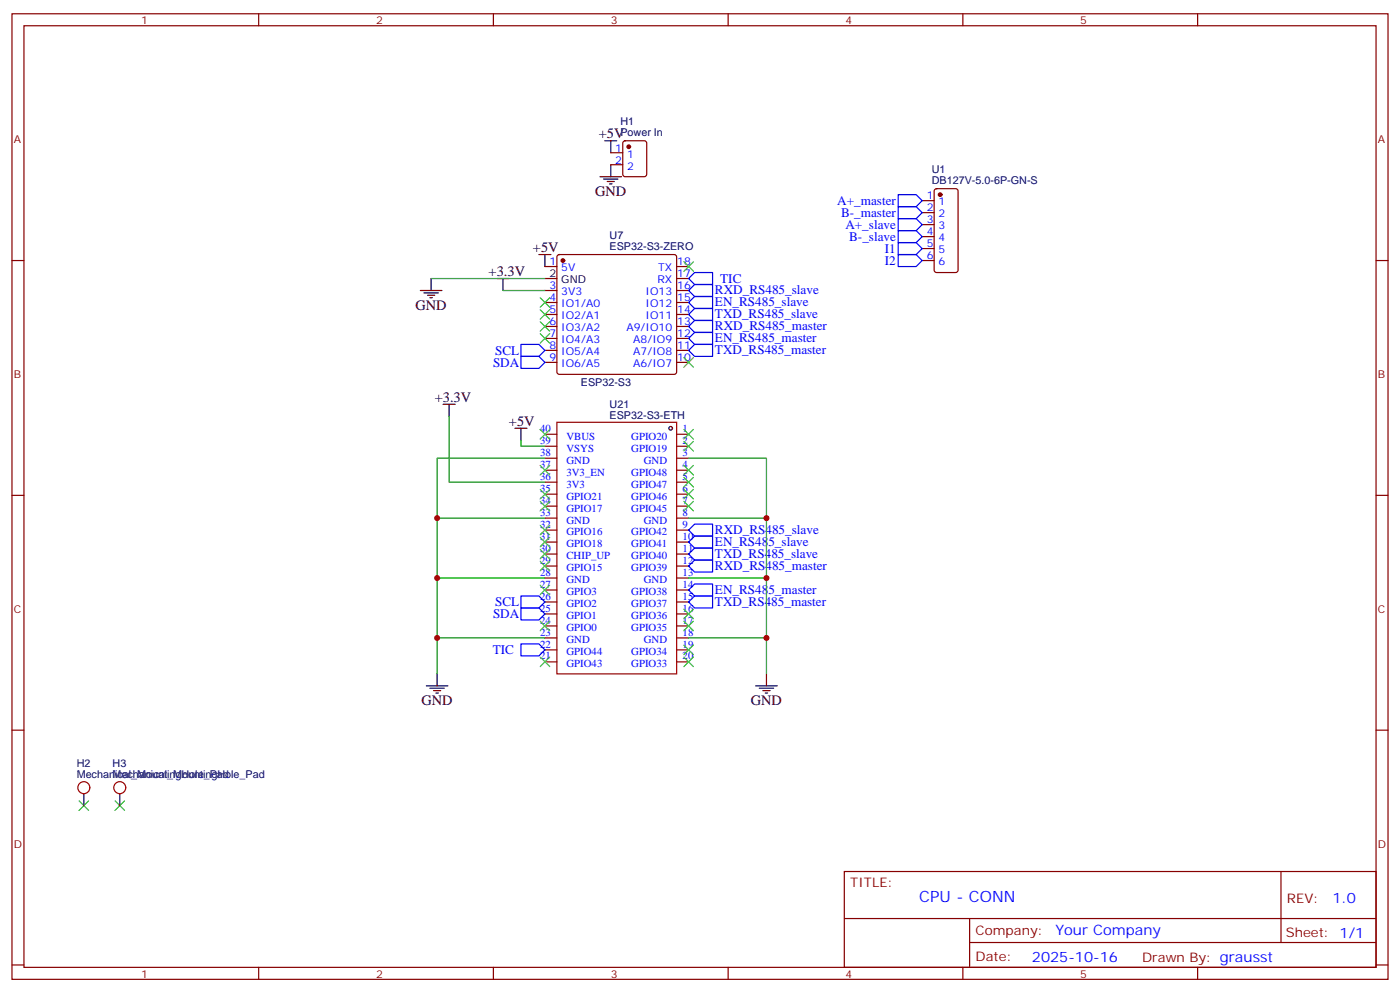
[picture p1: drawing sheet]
<svg xmlns="http://www.w3.org/2000/svg" width="412mm" height="292mm" viewBox="0 0 412 292" stroke-linecap="round" stroke-linejoin="round" font-family="sans-serif">
<g fill="none" stroke="#870000" stroke-width=".35">
<path d="M3.5 4.1h405.4v284.3h-405.4zM7.1 7.6h398.2v277.3h-398.2zM76.2 4.1v3.5M145.3 4.1v3.5M214.5 4.1v3.5M283.6 4.1v3.5M352.8 4.1v3.5M179.9 45h3.5M179.9 48.5h3.5M183.7 41.7l.4-.2h5.7l.6 .4 .1 9.4-.5 .7h-5.9l-.6-.4-.1-9.4zM271.6 59.1h3.6M275.4 55.8l.5-.2h5.6l.7 .4v23.6l-.4 .6-5.9 .1-.7-.5v-23.5z"/>
<path d="M3.5 76.7h3.6M160.5 78.5h3.5M164.3 75.2l.4-.2h33.9l.5 .2 .2 .5v33.8l-.2 .5-.5 .2h-33.9l-.5-.2-.2-.5v-33.8zM199.3 78.5h3.5M271.6 76.7h3.6M271.6 62.6h3.6M271.6 66.1h3.6M271.6 69.7h3.6M271.6 73.2h3.6M405.3 76.7h3.6M160.5 85.5h3.5M160.5 89.1h3.5"/>
<path d="M160.5 92.6h3.5M160.5 96.1h3.5M160.5 99.7h3.5M199.3 85.5h3.5M199.3 89.1h3.5M199.3 92.6h3.5M199.3 96.1h3.5M199.3 99.7h3.5M199.3 82h3.5M160.5 103.2h3.5M160.5 106.7h3.5M199.3 103.2h3.5"/>
<path d="M199.3 106.7h3.5M160.5 127.9h3.5M160.5 131.4h3.5M160.5 134.9h3.5M160.5 138.5h3.5M199.3 127.9h3.5M199.3 131.4h3.5M199.3 134.9h3.5M199.3 138.5h3.5M3.5 145.9h3.6M160.5 142h3.5M160.5 145.5h3.5"/>
<path d="M160.5 149h3.5M160.5 152.6h3.5M160.5 156.1h3.5M160.5 159.6h3.5M199.3 142h3.5M199.3 145.5h3.5M199.3 149h3.5M199.3 152.6h3.5M199.3 156.1h3.5M199.3 159.6h3.5M405.3 145.9h3.6M160.5 163.2h3.5"/>
<path d="M160.5 166.7h3.5M160.5 170.2h3.5M160.5 173.7h3.5M160.5 177.3h3.5M199.3 163.2h3.5M199.3 166.7h3.5M199.3 170.2h3.5M199.3 173.7h3.5M199.3 177.3h3.5M160.5 180.8h3.5M160.5 184.3h3.5M160.5 187.9h3.5"/>
<path d="M160.5 191.4h3.5M160.5 194.9h3.5M199.3 180.8h3.5M199.3 184.3h3.5M199.3 187.9h3.5M199.3 191.4h3.5M199.3 194.9h3.5M3.5 215h3.6M405.3 215h3.6M248.7 256.6h156.6v28.3h-156.6zM377.3 256.7v20.8M248.7 270.5h156.5"/>
<path d="M285.6 277.5h119.6M285.6 270.5v14.1M3.5 284.2h3.6M76.2 284.9v3.5M145.3 284.9v3.5M214.5 284.9v3.5M283.6 284.9v3.5M352.8 284.9v3.5M405.3 284.2h3.6"/>
</g>
<g fill="none" stroke="#3c3" stroke-width=".35">
<path d="M201.4 77.1l2.9 2.8M204.3 77.1l-2.9 2.8M159.1 87.7l2.8 2.8M159.1 91.2l2.8 2.8M159.1 94.7l2.8 2.8M159.1 98.2l2.8 2.9M161.9 87.7l-2.8 2.8M161.9 91.2l-2.8 2.8M161.9 94.7l-2.8 2.8M161.9 98.2l-2.8 2.9M201.4 105.3l2.9 2.8M204.3 105.3l-2.9 2.8"/>
<path d="M159.1 137.1l2.8 2.8M159.1 126.5l2.8 2.8M161.9 137.1l-2.8 2.8M161.9 126.5l-2.8 2.8M201.4 126.5l2.9 2.8M201.4 130l2.9 2.8M201.4 137.1l2.9 2.8M204.3 126.5l-2.9 2.8M204.3 130l-2.9 2.8M204.3 137.1l-2.9 2.8M159.1 158.2l2.8 2.8M159.1 154.7l2.8 2.8"/>
<path d="M159.1 144.1l2.8 2.8M159.1 147.6l2.8 2.9M161.9 158.2l-2.8 2.8M161.9 154.7l-2.8 2.8M161.9 144.1l-2.8 2.8M161.9 147.6l-2.8 2.9M201.4 147.6l2.9 2.9M201.4 144.1l2.9 2.8M201.4 140.6l2.9 2.8M204.3 140.6l-2.9 2.8M204.3 147.6l-2.9 2.9M204.3 144.1l-2.9 2.8"/>
<path d="M159.1 161.7l2.8 2.9M159.1 165.3l2.8 2.8M159.1 172.3l2.8 2.9M161.9 161.7l-2.8 2.9M161.9 165.3l-2.8 2.8M161.9 172.3l-2.8 2.9M201.4 179.4l2.9 2.8M204.3 179.4l-2.9 2.8M159.1 182.9l2.8 2.8M159.1 193.5l2.8 2.8M161.9 182.9l-2.8 2.8M161.9 193.5l-2.8 2.8"/>
<path d="M201.4 182.9l2.9 2.8M201.4 190l2.9 2.8M201.4 193.5l2.9 2.8M204.3 182.9l-2.9 2.8M204.3 190l-2.9 2.8M204.3 193.5l-2.9 2.8M23.3 235.8l2.8 2.9M26.1 235.8l-2.8 2.9M33.9 235.8l2.8 2.9M36.7 235.8l-2.8 2.9"/>
</g>
<g fill="#870000" stroke="#870000" stroke-width=".35">
<circle cx="276.9" cy="57.3" r=".53"/>
<circle cx="165.8" cy="76.7" r=".53"/>
<circle cx="185.2" cy="43.2" r=".53"/>
</g>
<g fill="none" stroke="#00f" stroke-width=".35">
<path d="M264.6 57.3h5.3l1.7 1.8-1.7 1.8h-5.3zM264.6 64.4h5.3l1.7 1.7-1.7 1.8h-5.3zM264.6 67.9h5.3l1.7 1.8-1.7 1.7h-5.3zM264.6 71.4h5.3l1.7 1.8-1.7 1.8h-5.3zM264.6 75h5.3l1.7 1.7-1.7 1.8h-5.3zM264.6 60.9h5.3l1.7 1.7-1.7 1.8h-5.3zM202.8 82l1.8-1.7h5.3v3.5h-5.3zM202.8 89.1l1.8-1.8h5.3v3.5h-5.3zM202.8 92.6l1.8-1.8h5.3v3.6h-5.3zM202.8 96.1l1.8-1.7h5.3v3.5h-5.3zM202.8 99.7l1.8-1.8h5.3v3.5h-5.3zM204.6 83.8h5.3v3.5h-5.3l-1.8-1.8z"/>
<path d="M153.5 101.4h5.2l1.8 1.8-1.8 1.8h-5.2zM153.5 105h5.2l1.8 1.7-1.8 1.8h-5.2zM202.8 103.2l1.8-1.8h5.3v3.6h-5.3zM202.8 156.1l1.8-1.8h5.3v3.6h-5.3zM204.6 157.9h5.3v3.5h-5.3l-1.8-1.8zM153.5 175.5h5.2l1.8 1.8-1.8 1.7h-5.2zM153.5 179h5.2l1.8 1.8-1.8 1.8h-5.2zM202.8 163.2l1.8-1.8h5.3v3.5h-5.3zM202.8 166.7l1.8-1.8h5.3v3.6h-5.3zM202.8 173.7l1.8-1.7h5.3v3.5h-5.3zM202.8 177.3l1.8-1.8h5.3v3.5h-5.3zM153.5 189.6h5.2l1.8 1.8-1.8 1.7h-5.2z"/>
</g>
<g fill="none" stroke="#000" stroke-width=".35">
<path d="M176.7 52h6.4M177.8 52.7h4.2M178.2 41.5h3.5M178.9 53.4h2.1M179.6 54.2h.7M179.9 41.5v3.5M179.9 48.5v3.5M158.7 75h3.6M160.5 75v3.5M123.8 85.5h6.4M124.9 86.3h4.2M125.9 87h2.2"/>
<path d="M126.6 87.7h.8M127 82v3.5M146.4 82h3.5M148.2 82v3.5M160.5 82h3.5M130.5 119.1h3.6M132.3 119.1v3.5M151.7 126.1h3.5M153.5 126.1v3.5M128.8 198.4v3.6M225.8 198.4v3.6M125.6 202h6.3"/>
<path d="M126.6 202.7h4.3M127.7 203.4h2.1M128.4 204.1h.7M222.6 202h6.4M223.7 202.7h4.2M224.7 203.4h2.1M225.4 204.1h.7M24.7 233.7v3.5M35.3 233.7v3.5"/>
<circle cx="197.6" cy="126.1" r=".53"/>
</g>
<path d="M127 82h33.5M148.2 85.5h12.3M132.3 122.6v19.4h28.2M153.5 129.6v1.8h7M160.5 134.9h-31.7v63.5M202.8 134.9h23v63.5M128.8 152.6h31.7M202.8 152.6h23M128.8 170.2h31.7M202.8 170.2h23M128.8 187.9h31.7M202.8 187.9h23" fill="none" stroke="#008700" stroke-width=".35"/>
<g fill="none" stroke="#a10000" stroke-width=".35">
<path d="M164 124.4h35.3v74h-35.3z"/>
<circle cx="24.7" cy="231.9" r="1.76"/>
<circle cx="35.3" cy="231.9" r="1.76"/>
</g>
<g fill="#c00">
<circle cx="225.8" cy="152.6" r=".88"/>
<circle cx="225.8" cy="187.9" r=".88"/>
<circle cx="225.8" cy="170.2" r=".88"/>
<circle cx="128.8" cy="152.6" r=".88"/>
<circle cx="128.8" cy="170.2" r=".88"/>
<circle cx="128.8" cy="187.9" r=".88"/>
</g>
<text font-size="4.6" fill="#00f" x="270.8" y="265.7">CPU - CONN</text>
<g font-size="4.2">
<text x="176.4" y="40.7">+5V</text>
<text x="175.3" y="57.7">GND</text>
<text x="157" y="74.3">+5V</text>
<text x="143.9" y="81.3">+3.3V</text>
<text x="122.4" y="91.2">GND</text>
<text x="128.1" y="118.4">+3.3V</text>
<text x="149.9" y="125.4">+5V</text>
<text x="124.2" y="207.6">GND</text>
<text x="221.2" y="207.6">GND</text>
</g>
<g font-size="4.2" fill="#00f">
<text x="392.5" y="265.9">1.0</text>
<text x="310.9" y="275.5">Your Company</text>
<text x="304" y="283.3">2025-10-16</text>
</g>
<g font-size="3.9" fill="#00f">
<text x="246.6" y="60.5">A+_master</text>
<text x="247.8" y="64">B-_master</text>
<text x="249" y="67.5">A+_slave</text>
<text x="250.1" y="71">B-_slave</text>
<text x="260.7" y="74.6">I1</text>
<text x="212.2" y="83.3">TIC</text>
<text x="260.7" y="78.1">I2</text>
<text x="210.6" y="86.7">RXD_RS485_slave</text>
<text x="210.6" y="90.2">EN_RS485_slave</text>
<text x="210.6" y="93.7">TXD_RS485_slave</text>
<text x="210.6" y="100.8">EN_RS485_master</text>
<text x="210.6" y="97.3">RXD_RS485_master</text>
<text x="145.9" y="104.5">SCL</text>
<text x="210.6" y="104.3">TXD_RS485_master</text>
<text x="145.2" y="108">SDA</text>
<text x="210.6" y="157.2">RXD_RS485_slave</text>
<text x="210.6" y="160.8">EN_RS485_slave</text>
<text x="210.6" y="164.3">TXD_RS485_slave</text>
<text x="210.6" y="167.8">RXD_RS485_master</text>
<text x="145.9" y="178.6">SCL</text>
<text x="210.6" y="174.9">EN_RS485_master</text>
<text x="210.6" y="178.4">TXD_RS485_master</text>
<text x="145.2" y="182.1">SDA</text>
<text x="145.1" y="192.6">TIC</text>
</g>
<g font-size="3.9" fill="#800">
<text x="250.5" y="261.2">TITLE:</text>
<text x="379.1" y="265.9">REV:</text>
<text x="287.4" y="275.4">Company:</text>
<text x="378.7" y="276">Sheet: 1/1</text>
<text x="287.4" y="283.1">Date:</text>
<text x="336.4" y="283.2">Drawn By: grausst</text>
</g>
<g font-size="3.2" fill="#800">
<text x="41.6" y="7.1">1</text>
<text x="110.8" y="7.1">2</text>
<text x="179.9" y="7.1">3</text>
<text x="249.1" y="7.1">4</text>
<text x="318.2" y="7.1">5</text>
<text x="4.1" y="42.2">A</text>
<text x="405.9" y="42.2">A</text>
<text x="4.1" y="111.3">B</text>
<text x="405.9" y="111.3">B</text>
<text x="4.1" y="180.4">C</text>
<text x="405.9" y="180.4">C</text>
<text x="4.1" y="249.6">D</text>
<text x="405.9" y="249.6">D</text>
<text x="41.6" y="287.9">1</text>
<text x="110.8" y="287.9">2</text>
<text x="179.9" y="287.9">3</text>
<text x="249.1" y="287.9">4</text>
<text x="318.2" y="287.9">5</text>
</g>
<g font-size="3.2" fill="#000080">
<text x="182.7" y="40">Power In</text>
<text x="182.7" y="36.8">H1</text>
<text x="274.5" y="50.9">U1</text>
<text x="274.5" y="54.2">DB127V-5.0-6P-GN-S</text>
<text x="179.6" y="70.3">U7</text>
<text x="179.6" y="73.6">ESP32-S3-ZERO</text>
<text x="171.1" y="113.8">ESP32-S3</text>
<text x="179.6" y="123.3">ESP32-S3-ETH</text>
<text x="179.6" y="120">U21</text>
<text x="22.6" y="225.9">H2</text>
<text x="33.2" y="225.9">H3</text>
<text x="22.6" y="229.1">Mechanical_MountingHole_Pad</text>
<text x="33.2" y="229.1">Mechanical_MountingHole_Pad</text>
</g>
<g font-size="3.2" fill="#00f">
<text x="181.3" y="44.6">1</text>
<text x="184.7" y="46.4">1</text>
<text x="181.3" y="48.2">2</text>
<text x="184.7" y="49.9">2</text>
<text x="273" y="58.7">1</text>
<text x="273" y="62.3">2</text>
<text x="273" y="65.8">3</text>
<text x="276.5" y="60.5">1</text>
<text x="276.5" y="64">2</text>
<text x="273" y="69.3">4</text>
<text x="276.5" y="67.6">3</text>
<text x="276.5" y="71.1">4</text>
<text x="273" y="72.8">5</text>
<text x="273" y="76.4">6</text>
<text x="276.5" y="74.6">5</text>
<text x="161.9" y="78.1">1</text>
<text x="165.3" y="79.9">5V</text>
<text x="193.6" y="83.4">RX</text>
<text x="193.9" y="79.9">TX</text>
<text x="199.5" y="81.7">17</text>
<text x="199.5" y="78.1">18</text>
<text x="276.5" y="78.1">6</text>
<text x="161.9" y="85.2">3</text>
<text x="161.9" y="88.7">4</text>
<text x="165.3" y="87">3V3</text>
<text x="190.2" y="87">IO13</text>
<text x="199.5" y="88.7">15</text>
<text x="199.5" y="85.2">16</text>
<text x="161.9" y="92.3">5</text>
<text x="161.9" y="95.8">6</text>
<text x="165.3" y="90.5">IO1/A0</text>
<text x="165.3" y="94">IO2/A1</text>
<text x="190.2" y="94">IO11</text>
<text x="190.2" y="90.5">IO12</text>
<text x="199.5" y="95.8">13</text>
<text x="199.5" y="92.3">14</text>
<text x="161.9" y="99.3">7</text>
<text x="165.3" y="97.5">IO3/A2</text>
<text x="165.3" y="101.1">IO4/A3</text>
<text x="184.5" y="97.5">A9/IO10</text>
<text x="186.5" y="101.1">A8/IO9</text>
<text x="199.5" y="99.3">12</text>
<text x="161.9" y="102.8">8</text>
<text x="161.9" y="106.4">9</text>
<text x="165.3" y="104.6">IO5/A4</text>
<text x="186.5" y="104.6">A7/IO8</text>
<text x="199.5" y="106.4">10</text>
<text x="199.5" y="102.8">11</text>
<text x="165.3" y="108.1">IO6/A5</text>
<text x="186.5" y="108.1">A6/IO7</text>
<text x="159.1" y="130.7">39</text>
<text x="159.1" y="127.2">40</text>
<text x="166.9" y="129.5">VBUS</text>
<text x="186" y="129.5">GPIO20</text>
<text x="201.1" y="127.2">1</text>
<text x="201.1" y="130.7">2</text>
<text x="159.1" y="137.8">37</text>
<text x="159.1" y="134.2">38</text>
<text x="166.9" y="136.5">GND</text>
<text x="166.9" y="133">VSYS</text>
<text x="186" y="133">GPIO19</text>
<text x="189.6" y="136.5">GND</text>
<text x="201.1" y="134.2">3</text>
<text x="201.1" y="137.8">4</text>
<text x="159.1" y="141.3">36</text>
<text x="166.9" y="143.6">3V3</text>
<text x="166.9" y="140.1">3V3_EN</text>
<text x="186" y="140.1">GPIO48</text>
<text x="186" y="143.6">GPIO47</text>
<text x="201.1" y="141.3">5</text>
<text x="159.1" y="148.3">34</text>
<text x="159.1" y="144.8">35</text>
<text x="166.9" y="147.1">GPIO21</text>
<text x="186" y="147.1">GPIO46</text>
<text x="201.1" y="144.8">6</text>
<text x="201.1" y="148.3">7</text>
<text x="159.1" y="155.4">32</text>
<text x="159.1" y="151.9">33</text>
<text x="166.9" y="154.2">GND</text>
<text x="166.9" y="150.6">GPIO17</text>
<text x="186" y="150.6">GPIO45</text>
<text x="189.6" y="154.2">GND</text>
<text x="201.1" y="151.9">8</text>
<text x="201.1" y="155.4">9</text>
<text x="159.1" y="158.9">31</text>
<text x="166.9" y="161.2">GPIO18</text>
<text x="166.9" y="157.7">GPIO16</text>
<text x="186" y="157.7">GPIO42</text>
<text x="186" y="161.2">GPIO41</text>
<text x="201.1" y="158.9">10</text>
<text x="159.1" y="166">29</text>
<text x="159.1" y="162.5">30</text>
<text x="166.9" y="164.7">CHIP_UP</text>
<text x="186" y="164.7">GPIO40</text>
<text x="201.1" y="162.5">11</text>
<text x="201.1" y="166">12</text>
<text x="159.1" y="173">27</text>
<text x="159.1" y="169.5">28</text>
<text x="166.9" y="171.8">GND</text>
<text x="166.9" y="168.3">GPIO15</text>
<text x="186" y="168.3">GPIO39</text>
<text x="189.6" y="171.8">GND</text>
<text x="201.1" y="169.5">13</text>
<text x="201.1" y="173">14</text>
<text x="159.1" y="176.6">26</text>
<text x="166.9" y="178.9">GPIO2</text>
<text x="166.9" y="175.3">GPIO3</text>
<text x="186" y="175.3">GPIO38</text>
<text x="186" y="178.9">GPIO37</text>
<text x="201.1" y="176.6">15</text>
<text x="159.1" y="183.6">24</text>
<text x="159.1" y="180.1">25</text>
<text x="166.9" y="185.9">GPIO0</text>
<text x="166.9" y="182.4">GPIO1</text>
<text x="186" y="182.4">GPIO36</text>
<text x="186" y="185.9">GPIO35</text>
<text x="201.1" y="180.1">16</text>
<text x="201.1" y="183.6">17</text>
<text x="159.1" y="190.7">22</text>
<text x="159.1" y="187.1">23</text>
<text x="166.9" y="189.4">GND</text>
<text x="189.6" y="189.4">GND</text>
<text x="201.1" y="187.1">18</text>
<text x="201.1" y="190.7">19</text>
<text x="159.1" y="194.2">21</text>
<text x="166.9" y="196.5">GPIO43</text>
<text x="166.9" y="193">GPIO44</text>
<text x="186" y="193">GPIO34</text>
<text x="186" y="196.5">GPIO33</text>
<text x="201.1" y="194.2">20</text>
</g>
<g font-size="3.2">
<text x="161.9" y="81.7">2</text>
<text x="165.3" y="83.4">GND</text>
</g>
</svg>
